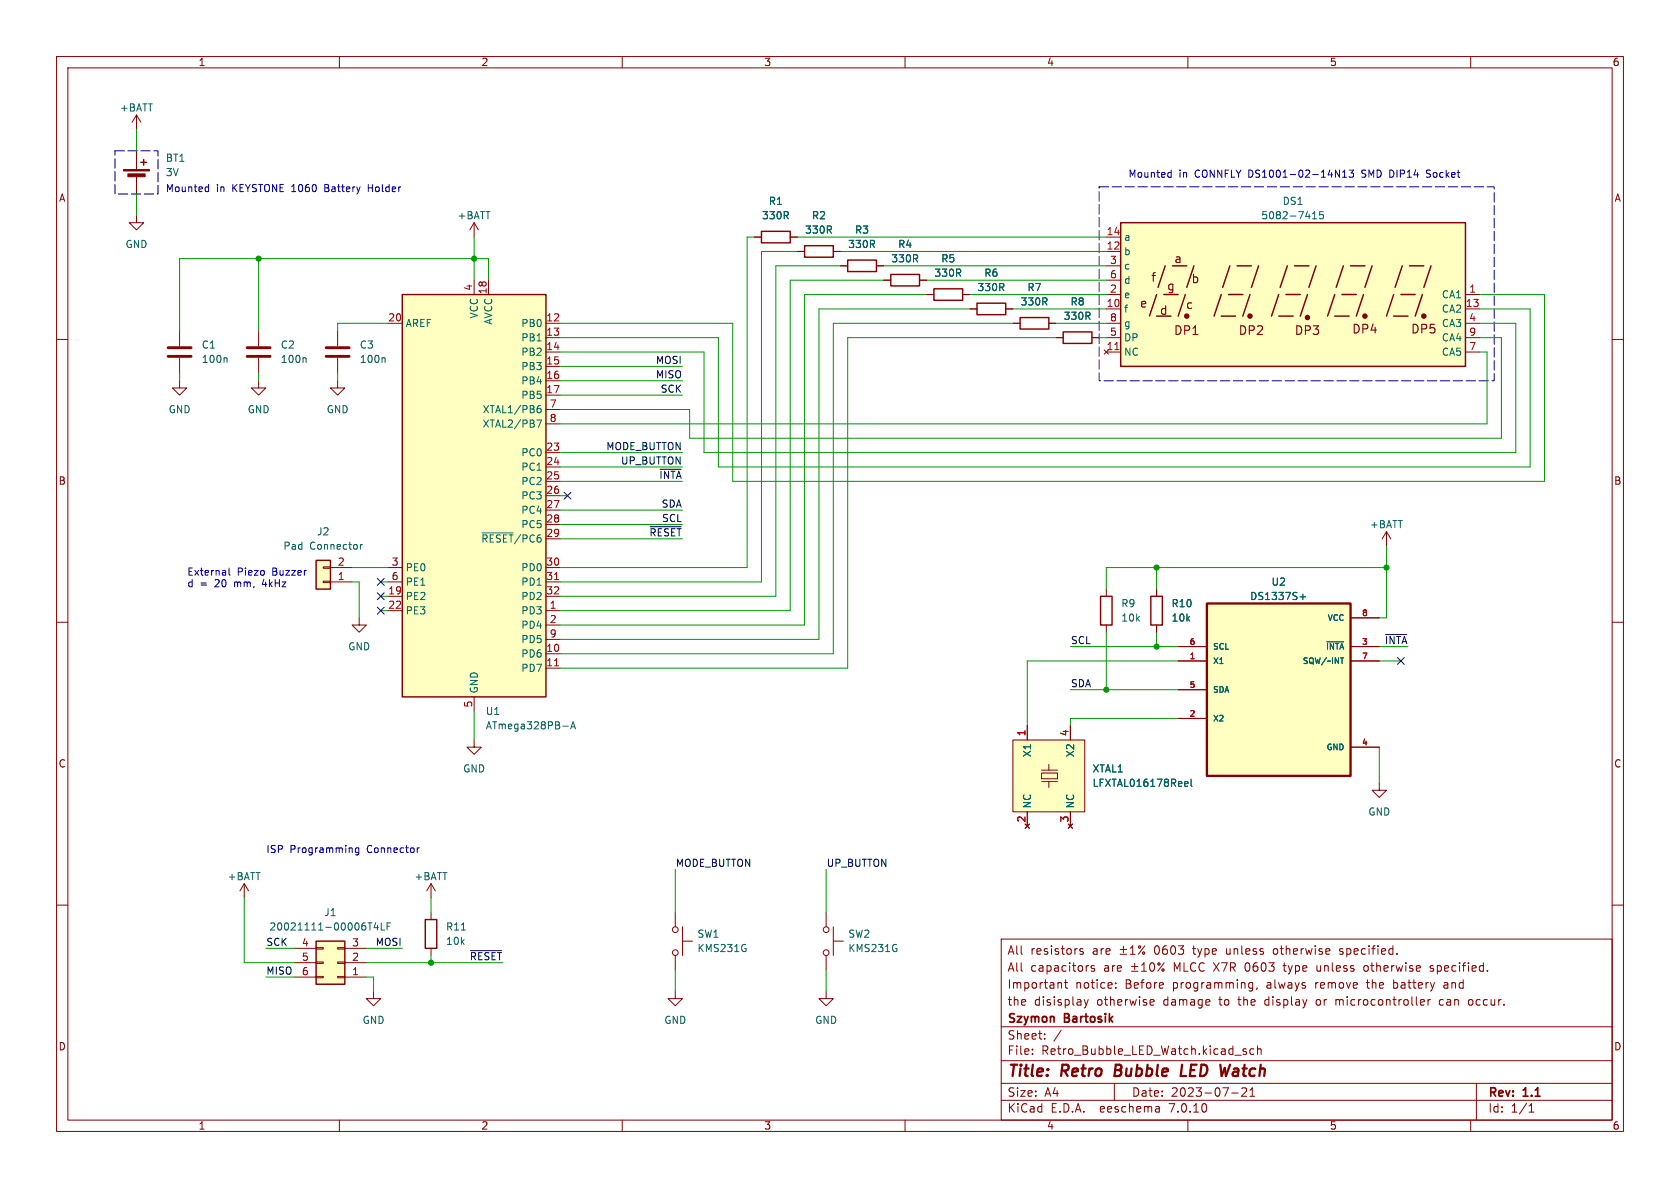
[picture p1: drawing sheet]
<svg xmlns="http://www.w3.org/2000/svg" width="297mm" height="210mm" viewBox="0 0 297 210" stroke-linecap="round" stroke-linejoin="round" font-family="sans-serif">
<g fill="none" stroke="#840000" stroke-width=".18">
<path d="M10 10h277v190h-277zM12 12h273v186h-273zM60 10v2M110 10v2M160 10v2M210 10v2M260 10v2M24.1 38.1v1.3h1.3l-1.3 1.2-1.2-1.2h1.2M24.1 20.3v2.6M24.1 26.7v3.3M24.1 31v3.3M24.1 20.3l-.7 1.3"/>
<path d="M24.1 20.3l.8 1.3M83.8 39.4v2.5M83.8 39.4l-.7 1.2M83.8 39.4l.8 1.2M10 60h2M31.7 58.4v2.8M45.7 58.4v2.8M59.7 58.4v2.8M68.6 57.2h2.5M83.8 49.5v2.6M86.4 49.5v2.6M96.5 59.7h2.6"/>
<path d="M96.5 57.2h2.6M133.3 41.9h1.3M139.7 41.9h1.3M141 44.5h1.2M147.3 44.5h1.3M148.6 47h1.3M154.9 47h1.3M156.2 49.5h1.3M162.6 49.5h1.2M163.8 52.1h1.3M170.2 52.1h1.2M171.4 54.6h1.3"/>
<path d="M177.8 54.6h1.3M179.1 57.2h1.2M185.4 57.2h1.3M186.7 59.7h1.3M193 59.7h1.3M195.6 59.7h2.5M195.6 57.2h2.5M195.6 52.1h2.5M195.6 54.6h2.5M195.6 44.5h2.5M195.6 41.9h2.5M195.6 47h2.5"/>
<path d="M195.6 49.5h2.5M259.1 59.7h2.5M259.1 57.2h2.5M259.1 52.1h2.5M259.1 54.6h2.5M285 60h2M31.7 67.3v1.3h1.3l-1.3 1.3-1.2-1.3h1.2M31.7 63.2v2.8M45.7 67.3v1.3h1.3l-1.3 1.3-1.3-1.3h1.3M45.7 63.2v2.8M59.7 67.3v1.3h1.3l-1.3 1.3-1.3-1.3h1.3M59.7 63.2v2.8"/>
<path d="M96.5 62.2h2.6M96.5 64.8h2.6M96.5 67.3h2.6M96.5 69.9h2.6M96.5 72.4h2.6M96.5 74.9h2.6M195.2 61.8l.8 .8M195.6 62.2h2.5M196 61.8l-.8 .8M259.1 62.2h2.5M96.5 80h2.6M96.5 82.6h2.6"/>
<path d="M96.5 85.1h2.6M96.5 87.6h2.6M96.5 90.2h2.6M96.5 92.7h2.6M96.5 95.3h2.6M245.1 94l-.8 1.3M245.1 94v2.5M245.1 94l.8 1.3M10 110h2M57.1 100.2h1.3v.3h-1.3zM57.1 102.7h1.3v.3h-1.3zM58.4 100.3h3.8"/>
<path d="M58.4 102.9h3.8M63.5 109.2v1.3h1.3l-1.3 1.3-1.3-1.3h1.3M68.6 108h2.5M68.6 105.4h2.5M68.6 100.3h2.5M68.6 102.9h2.5M96.5 108h2.6M96.5 115.6h2.6M96.5 118.1h2.6M96.5 105.4h2.6M96.5 110.5h2.6M96.5 100.3h2.6"/>
<path d="M96.5 102.9h2.6M96.5 113h2.6M195.6 104.1v1.3M195.6 110.5v1.3M204.5 104.1v1.3M204.5 110.5v1.3M208.3 116.8h5.1M208.3 114.3h5.1M238.8 116.8h5M238.8 114.3h5M238.8 109.2h5M285 110h2"/>
<path d="M83.8 130.8v1.3h1.3l-1.3 1.3-1.3-1.3h1.3M83.8 123.2v2.5M179.1 130.8h12.7v12.7h-12.7zM181.6 128.3v2.5M184.1 136.7h2.8v1h-2.8zM184.1 138.2h2.8M184.1 136.1h2.8M185.4 135.1v1M185.4 138.2v1M189.2 128.3v2.5M208.3 127h5.1M208.3 121.9h5.1"/>
<path d="M238.8 132.1h5M243.8 138.4v1.3h1.3l-1.3 1.3-1.2-1.3h1.2M10 160h2M43.2 156.2l-.8 1.3M43.2 156.2v2.6M43.2 156.2l.7 1.3M76.2 156.2v2.6M76.2 156.2l-.8 1.3M76.2 156.2l.8 1.3M181.2 145.7l.8 .7M181.6 143.5v2.6M182 145.7l-.8 .7"/>
<path d="M188.8 145.7l.8 .7M189.2 143.5v2.6M189.6 145.7l-.8 .7M285 160h2M52.1 170.2h3.8M52.1 172.7h3.8M52.1 167.6h3.8M55.9 167.5h1.2v.3h-1.2zM55.9 170.1h1.2v.2h-1.2zM55.9 172.6h1.2v.2h-1.2zM59.7 167.5h1.3v.3h-1.3zM59.7 170.1h1.3v.2h-1.3z"/>
<path d="M59.7 172.6h1.3v.2h-1.3zM61 170.2h3.8M61 172.7h3.8M61 167.6h3.8M66 175.3v1.2h1.3l-1.3 1.3-1.2-1.3h1.2M76.2 161.3v1.3M76.2 167.6v1.3M119.4 175.3v1.2h1.2l-1.2 1.3-1.3-1.3h1.3M119.4 161.3v2.5M119.4 168.9v2.6M120.6 166.4h1.8M120.6 163.8v5.1"/>
<path d="M146 175.3v1.2h1.3l-1.3 1.3-1.2-1.3h1.2M146 161.3v2.5M146 168.9v2.6M147.3 166.4h1.8M147.3 163.8v5.1M177 166h108v32h-108zM187.5 173.7l.2 .2v.8M188.2 173.7h.5M188.4 173.2v1.3l.3 .2M191.5 167.8l-.4-.1-.2 .2 .1 .2 .5 .2v.3h-.6M191.7 176.7l.3 1M192 177.7l-.1 .4-.2 .1"/>
<path d="M192.3 170.7h.2M192.4 176.7l-.4 1M193.5 170.8l-.4-.1-.2 .2 .1 .2 .5 .2v.3h-.6M197.2 174.6v.1M197.2 173.8v.1M198 168.7h1.2M198 167.8h1.2M198.6 167.3v1.1M199.8 168.7h.9M199.8 167.6l.4-.4v1.5M200 171.7h1.2M200 170.8h1.2"/>
<path d="M200.6 170.3v1.1M201.8 171.7h.9M201.8 170.6l.4-.4v1.5M202.4 167.2l-1.2 1.5M203.4 170.3l.2-.1a.81 .81 0 0 1 .6 .6 .81 .81 0 0 1-.3 .8l-.2 .1a.81 .81 0 0 1-.3-1.4zM203.5 176.7l.5 .1v.3l-.7 .1M204 177.6l-.5 .1M205.8 170.2l-1.1 1.5M220.9 173.8h.6M220.9 174.6h.6M221.5 173.7v1.2l-.3 .3-.4-.1M222.2 174.6l-.1 .3"/>
<path d="M225.2 167.8v.8M226.8 170.7h.6M232.7 176.8v.8M232.8 170.7v.8l.2 .2M236.2 176.7v1M236.4 176.7l-.2 .1M236.8 168.6l.4 .1M237 167.7l-.2 .2 .2 .3M241.6 170.7l-.4 .1-.1 .2 .1 .6 .4 .1M246.4 173.2v1.5M246.4 174.6l.1 .1M246.5 173.7l-.1 .1"/>
<path d="M251.3 176.7l.4 .1 .1 .3-.7 .1M251.7 177.6l-.4 .1M252.5 176.7v1M252.8 171.6h.6M252.9 176.7l-.3 .1-.1 .2M253.4 170.8l-.4-.1-.2 .2 .1 .2 .5 .2M255 176.7h-.3l-.2 .3v.6l.5 .1M255.7 173.7l-.4 .1M255.8 174.1h-.3a.29 .29 0 0 0-.3 .3 .29 .29 0 0 0 .3 .3h.3M260.2 176.8l-.3-.1-.3 .3v.4l.1 .2h.5M60 198v2M110 198v2"/>
<path d="M160 198v2M177 194.5h108M177 191.5h108M177 187.5h108M177 181.5h108M182.5 186.3v.1M182.5 185.5v.1M184.7 183.6v.1M184.7 182.8v.1M187.6 182.1l-1.3 2M197 191.5v3M204.9 195.7l.1 .9"/>
<path d="M205 196.5l-.2 .1M205 196h-.2M210 198v2M217.7 193.2h1.2M219.5 192.4l.6-.1 .2 .1 .1 .3-.9 1.1h.9M220.3 185.5l-.3-.1-.3 .2 .1 .2 .5 .2v.3h-.6M221 193.8h.8M221 192.7l.4-.4v1.5M221.7 185.5l-.5-.1-.2 .3v.4l.1 .2h.6M222.3 185.5l.2-.1 .4 .1 .1 .9M222.3 184.9v1.5M260 198v2"/>
<path d="M261 191.5v6.5M270.3 196.6h.9M270.3 195.5l.4-.4v1.5"/>
<circle cx="119.4" cy="168.4" r=".51"/>
<circle cx="119.4" cy="164.3" r=".51"/>
<circle cx="146.1" cy="168.4" r=".51"/>
<circle cx="146.1" cy="164.3" r=".51"/>
<circle cx="201.5" cy="167.4" r=".21"/>
<circle cx="202.2" cy="168.5" r=".21"/>
<circle cx="204.9" cy="170.4" r=".21"/>
<circle cx="205.6" cy="171.5" r=".21"/>
</g>
<path d="M197.3 188.2l-.3 2h.8M209 188.2l-.3 2h1M217.5 188.2l-.8 2" fill="none" stroke="#840000" stroke-width=".4"/>
<g fill="none" stroke="#840000" stroke-width=".25">
<path d="M24.9 28.7h1M25.4 28.2v1M198.1 39.4h61v25.4h-61zM71.1 52.1h25.4v71.1h-25.4zM134.6 40.9h5.1v2h-5.1zM142.2 43.4h5.1v2.1h-5.1zM149.9 46h5v2h-5zM157.5 48.5h5.1v2h-5.1zM165.1 51.1h5.1v2h-5.1zM172.7 53.6h5.1v2h-5.1zM180.3 56.1h5.1v2.1h-5.1zM188 58.7h5v2h-5z"/>
<path d="M204.5 52.1l-1.3 3.8M204.5 55.9h2.5M205.7 52.1h2.6M206 47l-1.3 3.8M207.3 47h2.5M209.5 52.1l-1.2 3.8M211.1 47l-1.3 3.8M215.9 55.9h2.5M215.9 52.1l-1.3 3.8M217.2 52.1h2.5M217.4 47l-1.2 3.8M218.7 47h2.5"/>
<path d="M221 52.1l-1.3 3.8M222.5 47l-1.3 3.8M226.1 55.9h2.5M226.1 52.1l-1.3 3.8M227.3 52.1h2.6M227.6 47l-1.3 3.8M228.9 47h2.5M231.1 52.1l-1.2 3.8M232.7 47l-1.3 3.8M236 55.9h2.5M236 52.1l-1.3 3.8M237.2 52.1h2.6"/>
<path d="M237.5 47l-1.3 3.8M238.8 47h2.5M241 52.1l-1.2 3.8M242.6 47l-1.3 3.8M246.4 55.9h2.5M246.4 52.1l-1.3 3.8M247.6 52.1h2.6M247.9 47l-1.3 3.8M249.2 47h2.5M251.5 52.1l-1.3 3.8M253 47l-1.3 3.8M55.9 99.1h2.5v5h-2.5z"/>
<path d="M194.6 105.4h2v5.1h-2zM203.5 105.4h2v5.1h-2zM55.9 166.4h5.1v7.6h-5.1zM75.2 162.6h2v5h-2z"/>
</g>
<g fill="none" stroke="#006464" stroke-width=".18">
<path d="M232 38.7h.8M232 37.8l.4-.4v1.3M233.9 37.4h-.6v.6l.1-.1 .5 .1 .1 .1-.1 .5-.2 .1-.4-.1M40 63.2l.1 .2v.7M53.9 63.2l.2 .2v.7M67.9 63.2l.2 .2v.7M94.9 74.2h.8l-.5 1.3M95 72.3l.4-.1 .3 .2-.2 .5-.3 .1-.2-.2M95.5 71.7l-.3 .1-.2 .2M63.7 96.3v.8M64.1 96.3l-.4 .2M85.2 94.2h5.5"/>
<path d="M229.8 105.5h1M230.3 105v1M234.6 113.5h2.9M237 116.3h.5M99.5 128.4h1M100.9 128.8l.4-1.2 .4 1.2M101 128.5h.6M209.5 138.9h.5M209.5 138.2h.3l.2 .3-.6 .1M210.6 137.7v1.1l.1 .2M65 163.1h.8M66.4 163.1l-.3 .9h.8"/>
<path d="M66.7 163.6v.8M67.4 163.1v1.3h.6M68.4 163.7h.5M69 163.1h-.6v1.3M81.6 164.4h.7M131.6 167.7h.3l-.1 .5M158.3 167.7h.3l-.1 .5"/>
</g>
<g fill="#840000" stroke="#840000" stroke-width=".18">
<path d="M21.8 30h4.6v.2h-4.6z"/>
<path d="M22.6 30.7h3.1v.5h-3.1z"/>
</g>
<path d="M29.7 63h4.1M29.7 61.5h4.1M43.7 63h4.1M43.7 61.5h4.1M57.7 63h4M57.7 61.5h4" fill="none" stroke="#840000" stroke-width=".51"/>
<g fill="#ffffc2" stroke="#ffffc2" stroke-width=".18">
<path d="M213.4 106.7h25.4v30.5h-25.4z"/>
<path d="M55.9 166.4h5.1v7.6h-5.1z"/>
<path d="M71.1 52.1h25.4v71.1h-25.4z"/>
<path d="M55.9 99.1h2.5v5h-2.5z"/>
<path d="M179.1 130.8h12.7v12.7h-12.7z"/>
<path d="M198.1 39.4h61v25.4h-61z"/>
</g>
<path d="M213.4 106.7h25.4v30.5h-25.4z" fill="none" stroke="#840000" stroke-width=".41"/>
<path d="M197.1 61.8h.7M98 117.7h.8M98 102.5h.8" fill="none" stroke="#a90000" stroke-width=".18"/>
<g fill="#840000" stroke="#840000" stroke-width=".25">
<circle cx="209.8" cy="55.9" r=".36"/>
<circle cx="221" cy="55.9" r=".36"/>
<circle cx="231.1" cy="56.1" r=".36"/>
<circle cx="241.3" cy="55.9" r=".36"/>
<circle cx="251.7" cy="55.9" r=".36"/>
</g>
<path d="M114.9 93.1h5.5M116.7 83h3.7M245 112.2h3.7M83.2 168h5.5" fill="none" stroke="#0f0f0f" stroke-width=".18"/>
<g fill="none" stroke="#0000c2" stroke-width=".18">
<path d="M36.5 33l.4 .1M36.9 32.6v1.3M36.9 33.8l-.4 .1M65.1 32.6v1.3M65.1 33.2h.7M206.7 30.5l.3 .1M207 30.1v1.2M207 31.3h-.3M236.1 30.1l.7 1.2v-1.2M237.3 31.3h.8M237.3 30.4l.4-.3v1.2M238.5 30.1h.8l-.4 .5 .3 .1v.5l-.2 .1-.5-.1"/>
<path d="M252.2 31.3h.4M252.7 30.1h-.3l-.2 .2 .1 .3 .3 .1M40.5 100.4v1.1l.2 .2M63.4 149.9v1l-.2 .2h-.3M63.4 149.9h-.3l-.3 .2 .1 .6h.5M74.1 149.9l-.3 .2"/>
</g>
<path d="M20.3 26.7h7.6v7.6h-7.6v-7.6M194.3 33h69.9v34.3h-69.9v-34.3" fill="none" stroke="#0000c2" stroke-width=".18" stroke-dasharray="1.7 .6"/>
<g fill="none" stroke="#009600" stroke-width=".18">
<path d="M24.1 22.9v3.8M24.1 34.3v3.8M45.7 45.7v12.7M68.6 57.2h-8.9v1.2M83.8 41.9v7.6M86.4 49.5v-3.8h-54.7v12.7M133.3 41.9h-1.2v58.4h-33M141 44.5h-6.4v58.4h-35.5M141 41.9h54.6M148.6 47h-11.4v58.4h-38.1M148.6 44.5h47M156.2 47h39.4"/>
<path d="M156.2 49.5h-16.5v58.5h-40.6M163.8 52.1h-21.6v58.4h-43.1M163.8 49.5h31.8M171.4 54.6h-26.6v58.4h-45.7M171.4 52.1h24.2M179.1 54.6h16.5M179.1 57.2h-31.8v58.4h-48.2M186.7 59.7h-36.8v58.4h-50.8M186.7 57.2h8.9M194.3 59.7h1.3M261.6 54.6h8.9v28h-143.5v-22.9h-27.9M261.6 59.7h3.8v17.8h-143.5v-5.1h-22.8"/>
<path d="M261.6 52.1h11.4v33h-143.5v-27.9h-30.4M261.6 57.2h6.4v22.8h-143.5v-17.8h-25.4M31.7 66v1.3M45.7 66v1.3M59.7 66v1.3M99.1 67.3h21.5M99.1 64.8h21.5M99.1 69.9h21.5M261.6 62.2h1.3v12.7h-163.8M99.1 85.1h21.5M99.1 87.6h1.2M99.1 92.7h21.5"/>
<path d="M99.1 90.2h21.5M99.1 95.3h21.5M99.1 80h21.5M99.1 82.6h21.5M245.1 96.5v12.7h-1.3M62.2 100.3h6.4M62.2 102.9h1.3v6.3M67.3 105.4h1.3M67.3 108h1.3M67.3 102.9h1.3M189.2 114.3h19.1M195.6 111.8v10.1"/>
<path d="M204.5 100.3v3.8M204.5 111.8v2.5M208.3 116.8h-26.7v11.5M243.8 116.8h3.8M243.8 114.3h5.1M245.1 100.3h-49.5v3.8M83.8 125.7v5.1M189.2 121.9h19.1M208.3 127h-19.1v1.3M243.8 132.1v6.3M43.2 158.8v11.4h8.9M76.2 158.8v2.5"/>
<path d="M119.4 153.7v7.6M146 153.7v7.6M47 167.6h5.1M47 172.7h5.1M64.8 170.2h24.1M64.8 167.6h6.3M64.8 172.7h1.2v2.6M76.2 168.9v1.3M119.4 171.5v3.8M146 171.5v3.8"/>
</g>
<path d="M99.7 87l1.2 1.2M100.9 87l-1.2 1.2M66.7 104.8l1.2 1.2M66.7 107.3l1.2 1.3M66.7 102.3l1.2 1.2M67.9 104.8l-1.2 1.2M67.9 107.3l-1.2 1.3M67.9 102.3l-1.2 1.2M247 116.2l1.3 1.2M248.3 116.2l-1.3 1.2" fill="none" stroke="#000084" stroke-width=".18"/>
<g fill="#009600" stroke="#009600" stroke-width=".18">
<circle cx="204.5" cy="100.3" r=".46"/>
<circle cx="76.2" cy="170.2" r=".46"/>
<circle cx="195.6" cy="121.9" r=".46"/>
<circle cx="245.1" cy="100.3" r=".46"/>
<circle cx="204.5" cy="114.3" r=".46"/>
<circle cx="83.8" cy="45.7" r=".46"/>
<circle cx="45.7" cy="45.7" r=".46"/>
</g>
<g font-size="2.8" fill="#840000">
<text x="178" y="190.9">Title:</text>
<text x="187.7" y="190.9">Retro</text>
<text x="197.9" y="190.9">Bubble</text>
<text x="210.4" y="190.9">LED</text>
<text x="218.2" y="190.9">Watch</text>
</g>
<g font-size="2.1" fill="#840000">
<text x="207.5" y="46.8">a</text>
<text x="203.4" y="50.1">f</text>
<text x="206.2" y="51.6">g</text>
<text x="210.5" y="50.3">b</text>
<text x="201.4" y="54.6">e</text>
<text x="204.9" y="55.9">d</text>
<text x="207.4" y="59.5">DP1</text>
<text x="209.5" y="54.9">c</text>
<text x="218.9" y="59.5">DP2</text>
<text x="228.8" y="59.5">DP3</text>
<text x="238.9" y="59.2">DP4</text>
<text x="249.3" y="59.2">DP5</text>
<text x="178" y="172">All</text>
<text x="178" y="169">All</text>
<text x="182.2" y="172">capacitors</text>
<text x="182.2" y="169">resistors</text>
<text x="193.2" y="169">are</text>
<text x="195.2" y="172">are</text>
<text x="204.3" y="169">0603</text>
<text x="207.8" y="172">MLCC X7R</text>
<text x="211.4" y="169">type</text>
<text x="217.3" y="169">unless</text>
<text x="220.7" y="172">0603</text>
<text x="225.8" y="169">otherwise</text>
<text x="227.7" y="172">type</text>
<text x="233.6" y="172">unless</text>
<text x="237.7" y="169">specified.</text>
<text x="242.1" y="172">otherwise</text>
<text x="254" y="172">specified.</text>
<text x="178" y="178">the</text>
<text x="178" y="175">Important</text>
<text x="182.8" y="178">disisplay</text>
<text x="190.1" y="175">notice:</text>
<text x="194" y="178">otherwise</text>
<text x="199" y="175">Before</text>
<text x="205.8" y="178">damage</text>
<text x="207.5" y="175">programming,</text>
<text x="215.8" y="178">to</text>
<text x="219.4" y="178">the</text>
<text x="224.2" y="178">display</text>
<text x="224.2" y="175">always</text>
<text x="232.9" y="175">remove</text>
<text x="233.4" y="178">or</text>
<text x="237" y="178">microcontroller</text>
<text x="242.2" y="175">the</text>
<text x="247" y="175">battery</text>
<text x="255.5" y="178">can</text>
<text x="256.1" y="175">and</text>
<text x="260.8" y="178">occur.</text>
<text x="178" y="184">Sheet:</text>
<text x="178" y="181.2">Szymon</text>
<text x="188.2" y="181.2">Bartosik</text>
<text x="178" y="186.7">File:</text>
<text x="184.1" y="186.7">Retro_Bubble_LED_Watch.kicad_sch</text>
<text x="178" y="196.9">KiCad</text>
<text x="178" y="194.1">Size:</text>
<text x="184.7" y="194.1">A4</text>
<text x="185.7" y="196.9">E.D.A.</text>
<text x="194.6" y="196.9">eeschema</text>
<text x="200" y="194.1">Date:</text>
<text x="207" y="196.9">7.0.10</text>
<text x="207" y="194.1">2023-07-21</text>
<text x="263" y="194.3">Rev:</text>
<text x="263" y="196.9">Id:</text>
<text x="267.1" y="196.9">1/1</text>
<text x="269.4" y="194.3">1.1</text>
</g>
<g font-size="1.8" fill="#840000">
<text x="35" y="11.9">1</text>
<text x="85" y="11.9">2</text>
<text x="135" y="11.9">3</text>
<text x="185" y="11.9">4</text>
<text x="235" y="11.9">5</text>
<text x="285" y="11.9">6</text>
<text x="10.3" y="35.9">A</text>
<text x="285.3" y="35.9">A</text>
<text x="10.3" y="85.9">B</text>
<text x="285.3" y="85.9">B</text>
<text x="10.3" y="135.9">C</text>
<text x="285.3" y="135.9">C</text>
<text x="10.3" y="185.9">D</text>
<text x="285.3" y="185.9">D</text>
<text x="35" y="199.9">1</text>
<text x="85" y="199.9">2</text>
<text x="135" y="199.9">3</text>
<text x="185" y="199.9">4</text>
<text x="235" y="199.9">5</text>
<text x="285" y="199.9">6</text>
</g>
<g font-size="1.8" fill="#006464">
<text x="21.1" y="19.9">+BATT</text>
<text x="29.2" y="28.8">BT1</text>
<text x="29.2" y="31.3">3V</text>
<text x="80.8" y="39">+BATT</text>
<text x="134.6" y="39">330R</text>
<text x="135.8" y="36.4">R1</text>
<text x="142.2" y="41.5">330R</text>
<text x="143.4" y="39">R2</text>
<text x="151.1" y="41.5">R3</text>
<text x="222.9" y="39">5082-7415</text>
<text x="226.7" y="36.4">DS1</text>
<text x="22.1" y="44">GND</text>
<text x="149.8" y="44">330R</text>
<text x="157.5" y="46.6">330R</text>
<text x="158.7" y="44">R4</text>
<text x="166.3" y="46.6">R5</text>
<text x="198.6" y="45.3">b</text>
<text x="198.6" y="42.8">a</text>
<text x="198.6" y="47.9">c</text>
<text x="165.1" y="49.1">330R</text>
<text x="172.7" y="51.7">330R</text>
<text x="173.9" y="49.1">R6</text>
<text x="181.5" y="51.7">R7</text>
<text x="198.6" y="52.9">e</text>
<text x="198.6" y="50.4">d</text>
<text x="254.8" y="52.9">CA1</text>
<text x="71.6" y="58">AREF</text>
<text x="84.7" y="56.4" transform="rotate(-90 84.7 56.4)">VCC</text>
<text x="87.2" y="57.5" transform="rotate(-90 87.2 57.5)">AVCC</text>
<text x="92.1" y="58">PB0</text>
<text x="180.3" y="54.2">330R</text>
<text x="187.9" y="56.7">330R</text>
<text x="189.2" y="54.2">R8</text>
<text x="198.6" y="55.5">f</text>
<text x="198.6" y="58">g</text>
<text x="254.8" y="55.5">CA2</text>
<text x="254.8" y="58">CA3</text>
<text x="35.6" y="61.8">C1</text>
<text x="35.6" y="64.4">100n</text>
<text x="49.5" y="61.8">C2</text>
<text x="49.5" y="64.4">100n</text>
<text x="63.5" y="61.8">C3</text>
<text x="63.5" y="64.4">100n</text>
<text x="92.1" y="60.6">PB1</text>
<text x="92.1" y="63.1">PB2</text>
<text x="92.1" y="65.6">PB3</text>
<text x="198.6" y="63.1">NC</text>
<text x="198.6" y="60.6">DP</text>
<text x="254.8" y="63.1">CA5</text>
<text x="254.8" y="60.6">CA4</text>
<text x="92.1" y="68.2">PB4</text>
<text x="92.1" y="70.7">PB5</text>
<text x="29.7" y="73.3">GND</text>
<text x="43.7" y="73.3">GND</text>
<text x="57.7" y="73.3">GND</text>
<text x="85.2" y="73.3">XTAL1/PB6</text>
<text x="85.2" y="75.8">XTAL2/PB7</text>
<text x="92.1" y="80.9">PC0</text>
<text x="92.1" y="83.4">PC1</text>
<text x="92.1" y="86">PC2</text>
<text x="92.1" y="88.5">PC3</text>
<text x="56" y="94.8">J2</text>
<text x="92.1" y="91">PC4</text>
<text x="92.1" y="93.6">PC5</text>
<text x="242.1" y="93.6">+BATT</text>
<text x="50" y="97.4">Pad</text>
<text x="54.7" y="97.4">Connector</text>
<text x="71.6" y="101.2">PE0</text>
<text x="85" y="96.1">~{RESET}/PC6</text>
<text x="92.1" y="101.2">PD0</text>
<text x="71.6" y="106.3">PE2</text>
<text x="71.6" y="103.7">PE1</text>
<text x="92.1" y="103.7">PD1</text>
<text x="92.1" y="106.3">PD2</text>
<text x="198.1" y="107.5">R9</text>
<text x="207" y="107.5">R10</text>
<text x="220.9" y="106.3">DS1337S+</text>
<text x="224.7" y="103.7">U2</text>
<text x="71.6" y="108.8">PE3</text>
<text x="92.1" y="108.8">PD3</text>
<text x="92.1" y="111.4">PD4</text>
<text x="92.1" y="113.9">PD5</text>
<text x="198.1" y="110.1">10k</text>
<text x="207" y="110.1">10k</text>
<text x="61.5" y="115.2">GND</text>
<text x="92.1" y="116.4">PD6</text>
<text x="92.1" y="119">PD7</text>
<text x="84.7" y="122.7" transform="rotate(-90 84.7 122.7)">GND</text>
<text x="85.8" y="126.6">U1</text>
<text x="85.8" y="129.1">ATmega328PB-A</text>
<text x="81.8" y="136.8">GND</text>
<text x="182.5" y="133.9" transform="rotate(-90 182.5 133.9)">X1</text>
<text x="190.1" y="133.9" transform="rotate(-90 190.1 133.9)">X2</text>
<text x="193" y="136.8">XTAL1</text>
<text x="182.5" y="143" transform="rotate(-90 182.5 143)">NC</text>
<text x="190.1" y="143" transform="rotate(-90 190.1 143)">NC</text>
<text x="193" y="139.3">LFXTAL016178Reel</text>
<text x="241.8" y="144.4">GND</text>
<text x="40.1" y="155.8">+BATT</text>
<text x="73.2" y="155.8">+BATT</text>
<text x="47.5" y="164.7">20021111-00006T4LF</text>
<text x="57.2" y="162.2">J1</text>
<text x="78.7" y="167.2">10k</text>
<text x="78.7" y="164.7">R11</text>
<text x="123.2" y="166">SW1</text>
<text x="149.9" y="166">SW2</text>
<text x="123.2" y="168.5">KMS231G</text>
<text x="149.9" y="168.5">KMS231G</text>
<text x="64" y="181.2">GND</text>
<text x="117.3" y="181.2">GND</text>
<text x="144" y="181.2">GND</text>
</g>
<g font-size="1.8" fill="#0000c2">
<text x="29.2" y="34">Mounted</text>
<text x="38.2" y="34">in</text>
<text x="41.2" y="34">KEYSTONE 1060</text>
<text x="57.8" y="34">Battery</text>
<text x="65.7" y="34">Holder</text>
<text x="199.4" y="31.5">Mounted</text>
<text x="208.4" y="31.5">in</text>
<text x="211.3" y="31.5">CONNFLY DS1001-02-14N13</text>
<text x="241.2" y="31.5">SMD DIP14</text>
<text x="253" y="31.5">Socket</text>
<text x="33" y="101.8">External</text>
<text x="41.9" y="101.8">Piezo</text>
<text x="48.2" y="101.8">Buzzer</text>
<text x="33" y="103.9">d</text>
<text x="35.3" y="103.9">=</text>
<text x="38.1" y="103.9">20</text>
<text x="41.7" y="103.9">mm,</text>
<text x="46.8" y="103.9">4kHz</text>
<text x="47" y="150.9">ISP</text>
<text x="51.2" y="150.9">Programming</text>
<text x="65" y="150.9">Connector</text>
</g>
<g font-size="1.8" fill="#a90000">
<text x="195.5" y="41.7">14</text>
<text x="195.5" y="44.2">12</text>
<text x="196.1" y="46.7">3</text>
<text x="83.6" y="51.5" transform="rotate(-90 83.6 51.5)">4</text>
<text x="86.1" y="52.1" transform="rotate(-90 86.1 52.1)">18</text>
<text x="196.1" y="51.8">2</text>
<text x="196.1" y="49.3">6</text>
<text x="259.6" y="51.8">1</text>
<text x="68.5" y="56.9">20</text>
<text x="96.5" y="56.9">12</text>
<text x="96.5" y="59.4">13</text>
<text x="195.5" y="54.4">10</text>
<text x="196.1" y="59.4">5</text>
<text x="196.1" y="56.9">8</text>
<text x="259" y="54.4">13</text>
<text x="259.6" y="56.9">4</text>
<text x="259.6" y="59.4">9</text>
<text x="96.5" y="62">14</text>
<text x="96.5" y="64.5">15</text>
<text x="195.5" y="62">11</text>
<text x="259.6" y="62">7</text>
<text x="96.5" y="67.1">16</text>
<text x="96.5" y="69.6">17</text>
<text x="97.1" y="72.1">7</text>
<text x="97.1" y="74.7">8</text>
<text x="96.5" y="79.8">23</text>
<text x="96.5" y="82.3">24</text>
<text x="96.5" y="84.8">25</text>
<text x="96.5" y="87.4">26</text>
<text x="96.5" y="89.9">27</text>
<text x="96.5" y="92.5">28</text>
<text x="96.5" y="95">29</text>
<text x="59.6" y="100.1">2</text>
<text x="69.1" y="100.1">3</text>
<text x="96.5" y="100.1">30</text>
<text x="59.6" y="102.6">1</text>
<text x="68.5" y="105.2">19</text>
<text x="68.5" y="107.7">22</text>
<text x="69.1" y="102.6">6</text>
<text x="96.5" y="102.6">31</text>
<text x="96.5" y="105.2">32</text>
<text x="97.1" y="107.7">1</text>
<text x="97.1" y="110.2">2</text>
<text x="97.1" y="112.8">9</text>
<text x="96.5" y="115.3">10</text>
<text x="96.5" y="117.9">11</text>
<text x="83.6" y="125.2" transform="rotate(-90 83.6 125.2)">5</text>
<text x="181.4" y="130.2" transform="rotate(-90 181.4 130.2)">1</text>
<text x="189" y="130.2" transform="rotate(-90 189 130.2)">4</text>
<text x="181.4" y="145.5" transform="rotate(-90 181.4 145.5)">2</text>
<text x="189" y="145.5" transform="rotate(-90 189 145.5)">3</text>
<text x="53.3" y="167.4">4</text>
<text x="62.2" y="167.4">3</text>
<text x="53.3" y="169.9">5</text>
<text x="53.3" y="172.5">6</text>
<text x="62.2" y="172.5">1</text>
<text x="62.2" y="169.9">2</text>
</g>
<g font-size="1.8" fill="#0f0f0f">
<text x="115.9" y="64.4">MOSI</text>
<text x="115.9" y="67">MISO</text>
<text x="116.7" y="69.5">SCK</text>
<text x="107.1" y="79.7">MODE_BUTTON</text>
<text x="109.7" y="82.2">UP_BUTTON</text>
<text x="116.5" y="84.7">~{INTA}</text>
<text x="116.9" y="89.8">SDA</text>
<text x="114.7" y="94.9">~{RESET}</text>
<text x="116.9" y="92.4">SCL</text>
<text x="189.2" y="114">SCL</text>
<text x="244.7" y="114">~{INTA}</text>
<text x="189.2" y="121.6">SDA</text>
<text x="119.4" y="153.3">MODE_BUTTON</text>
<text x="146" y="153.3">UP_BUTTON</text>
<text x="47" y="167.3">SCK</text>
<text x="66.3" y="167.3">MOSI</text>
<text x="47" y="172.4">MISO</text>
<text x="83" y="169.8">~{RESET}</text>
</g>
<g font-size="1.4" fill="#006464">
<text x="234.6" y="110">VCC</text>
<text x="214.4" y="117.6">X1</text>
<text x="214.4" y="115">SCL</text>
<text x="230.2" y="117.6">SQW/~INT</text>
<text x="234.3" y="115">~{INTA}</text>
<text x="214.4" y="122.7">SDA</text>
<text x="214.4" y="127.7">X2</text>
<text x="234.4" y="132.8">GND</text>
</g>
<g font-size="1.4" fill="#a90000">
<text x="240.7" y="109">8</text>
<text x="210.2" y="116.6">1</text>
<text x="210.2" y="114">6</text>
<text x="240.7" y="114">3</text>
<text x="240.7" y="116.6">7</text>
<text x="210.2" y="121.7">5</text>
<text x="210.2" y="126.7">2</text>
<text x="240.7" y="131.8">4</text>
</g>
</svg>
